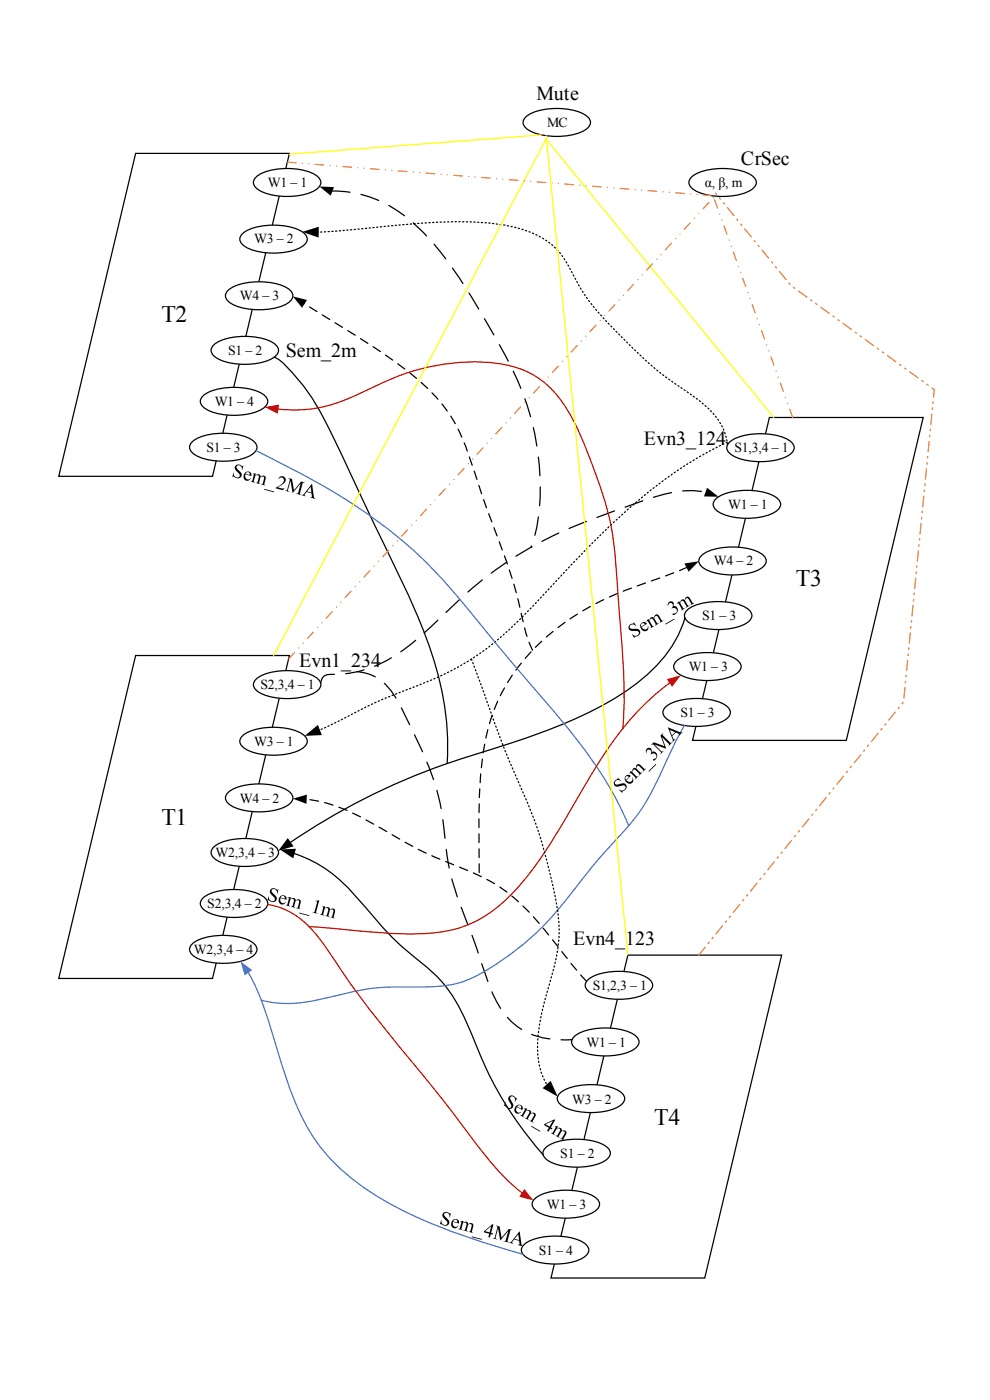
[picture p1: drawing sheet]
<svg xmlns="http://www.w3.org/2000/svg" width="210mm" height="297mm" viewBox="0 0 210 297" stroke-linecap="round" stroke-linejoin="round" font-family="sans-serif">
<path d="M28.7 32.5h32.6l-16.3 68.5h-32.5z" fill="none" stroke="#000" stroke-width=".26"/>
<path d="M54.1 37.8a9.5 9.5 0 0 1 6.8-2.1 9.5 9.5 0 0 1 6.7 2.1 1.49 1.49 0 0 1-.4 2.3 13.5 13.5 0 0 1-10.6 1 3.4 3.4 0 0 1-2.9-2.4z" fill-rule="evenodd" fill="#fff"/>
<path d="M54.1 37.8a9.5 9.5 0 0 1 6.8-2.1 9.5 9.5 0 0 1 6.7 2.1 1.49 1.49 0 0 1-.4 2.3 13.5 13.5 0 0 1-10.6 1 3.4 3.4 0 0 1-2.9-2.4z" fill="none" stroke="#000" stroke-width=".26"/>
<path d="M51.2 49.8a9.5 9.5 0 0 1 6.8-2.1 9.5 9.5 0 0 1 6.8 2.1 1.49 1.49 0 0 1-.5 2.3 13.5 13.5 0 0 1-10.5 1 3.4 3.4 0 0 1-3-2.4z" fill-rule="evenodd" fill="#fff"/>
<path d="M51.2 49.8a9.5 9.5 0 0 1 6.8-2.1 9.5 9.5 0 0 1 6.8 2.1 1.49 1.49 0 0 1-.5 2.3 13.5 13.5 0 0 1-10.5 1 3.4 3.4 0 0 1-3-2.4z" fill="none" stroke="#000" stroke-width=".26"/>
<path d="M48.1 61.8a9.5 9.5 0 0 1 6.8-2 9.5 9.5 0 0 1 6.8 2 1.49 1.49 0 0 1-.4 2.3 13.5 13.5 0 0 1-10.6 1 3.4 3.4 0 0 1-2.9-2.4z" fill-rule="evenodd" fill="#fff"/>
<path d="M48.1 61.8a9.5 9.5 0 0 1 6.8-2 9.5 9.5 0 0 1 6.8 2 1.49 1.49 0 0 1-.4 2.3 13.5 13.5 0 0 1-10.6 1 3.4 3.4 0 0 1-2.9-2.4z" fill="none" stroke="#000" stroke-width=".26"/>
<path d="M45.1 73.4a9.5 9.5 0 0 1 6.8-2.1 9.5 9.5 0 0 1 6.8 2.1 1.49 1.49 0 0 1-.5 2.3 13.5 13.5 0 0 1-10.5 1 3.4 3.4 0 0 1-3-2.4z" fill-rule="evenodd" fill="#fff"/>
<path d="M45.1 73.4a9.5 9.5 0 0 1 6.8-2.1 9.5 9.5 0 0 1 6.8 2.1 1.49 1.49 0 0 1-.5 2.3 13.5 13.5 0 0 1-10.5 1 3.4 3.4 0 0 1-3-2.4z" fill="none" stroke="#000" stroke-width=".26"/>
<path d="M42.8 84.2a9.5 9.5 0 0 1 6.8-2.1 9.5 9.5 0 0 1 6.8 2.1 1.49 1.49 0 0 1-.4 2.3 13.5 13.5 0 0 1-10.6 1 3.4 3.4 0 0 1-2.9-2.4z" fill-rule="evenodd" fill="#fff"/>
<path d="M42.8 84.2a9.5 9.5 0 0 1 6.8-2.1 9.5 9.5 0 0 1 6.8 2.1 1.49 1.49 0 0 1-.4 2.3 13.5 13.5 0 0 1-10.6 1 3.4 3.4 0 0 1-2.9-2.4z" fill="none" stroke="#000" stroke-width=".26"/>
<path d="M40.5 93.9a9.5 9.5 0 0 1 6.8-2 9.5 9.5 0 0 1 6.8 2 1.49 1.49 0 0 1-.4 2.3 13.5 13.5 0 0 1-10.6 1 3.4 3.4 0 0 1-2.9-2.4z" fill-rule="evenodd" fill="#fff"/>
<path d="M40.5 93.9a9.5 9.5 0 0 1 6.8-2 9.5 9.5 0 0 1 6.8 2 1.49 1.49 0 0 1-.4 2.3 13.5 13.5 0 0 1-10.6 1 3.4 3.4 0 0 1-2.9-2.4z" fill="none" stroke="#000" stroke-width=".26"/>
<path d="M163.1 88.5h32.6l-16.3 68.5h-32.6z" fill-rule="evenodd" fill="#fff"/>
<path d="M163.1 88.5h32.6l-16.3 68.5h-32.6z" fill="none" stroke="#000" stroke-width=".26"/>
<path d="M154.4 94a9.5 9.5 0 0 1 6.8-2 9.5 9.5 0 0 1 6.8 2 1.49 1.49 0 0 1-.5 2.3 13.5 13.5 0 0 1-10.5 1 3.4 3.4 0 0 1-3-2.4z" fill-rule="evenodd" fill="#fff"/>
<path d="M154.4 94a9.5 9.5 0 0 1 6.8-2 9.5 9.5 0 0 1 6.8 2 1.49 1.49 0 0 1-.5 2.3 13.5 13.5 0 0 1-10.5 1 3.4 3.4 0 0 1-3-2.4z" fill="none" stroke="#000" stroke-width=".26"/>
<path d="M151.5 106a9.5 9.5 0 0 1 6.8-2 9.5 9.5 0 0 1 6.8 2 1.49 1.49 0 0 1-.5 2.3 13.5 13.5 0 0 1-10.5 1 3.4 3.4 0 0 1-3-2.4z" fill-rule="evenodd" fill="#fff"/>
<path d="M151.5 106a9.5 9.5 0 0 1 6.8-2 9.5 9.5 0 0 1 6.8 2 1.49 1.49 0 0 1-.5 2.3 13.5 13.5 0 0 1-10.5 1 3.4 3.4 0 0 1-3-2.4z" fill="none" stroke="#000" stroke-width=".26"/>
<path d="M148.5 118a9.5 9.5 0 0 1 6.7-2 9.5 9.5 0 0 1 6.8 2 1.49 1.49 0 0 1-.4 2.3 13.5 13.5 0 0 1-10.6 1 3.4 3.4 0 0 1-2.9-2.3z" fill-rule="evenodd" fill="#fff"/>
<path d="M148.5 118a9.5 9.5 0 0 1 6.7-2 9.5 9.5 0 0 1 6.8 2 1.49 1.49 0 0 1-.4 2.3 13.5 13.5 0 0 1-10.6 1 3.4 3.4 0 0 1-2.9-2.3z" fill="none" stroke="#000" stroke-width=".26"/>
<path d="M145.4 129.6a9.5 9.5 0 0 1 6.8-2 9.5 9.5 0 0 1 6.8 2 1.49 1.49 0 0 1-.4 2.3 13.5 13.5 0 0 1-10.6 1 3.4 3.4 0 0 1-2.9-2.4z" fill-rule="evenodd" fill="#fff"/>
<path d="M145.4 129.6a9.5 9.5 0 0 1 6.8-2 9.5 9.5 0 0 1 6.8 2 1.49 1.49 0 0 1-.4 2.3 13.5 13.5 0 0 1-10.6 1 3.4 3.4 0 0 1-2.9-2.4z" fill="none" stroke="#000" stroke-width=".26"/>
<path d="M143.1 140.4a9.5 9.5 0 0 1 6.8-2 9.5 9.5 0 0 1 6.8 2 1.49 1.49 0 0 1-.4 2.3 13.5 13.5 0 0 1-10.6 1 3.4 3.4 0 0 1-2.9-2.4z" fill-rule="evenodd" fill="#fff"/>
<path d="M143.1 140.4a9.5 9.5 0 0 1 6.8-2 9.5 9.5 0 0 1 6.8 2 1.49 1.49 0 0 1-.4 2.3 13.5 13.5 0 0 1-10.6 1 3.4 3.4 0 0 1-2.9-2.4z" fill="none" stroke="#000" stroke-width=".26"/>
<path d="M140.9 150.1a9.5 9.5 0 0 1 6.7-2 9.5 9.5 0 0 1 6.8 2 1.49 1.49 0 0 1-.4 2.3 13.5 13.5 0 0 1-10.6 1.1 3.4 3.4 0 0 1-2.9-2.4z" fill-rule="evenodd" fill="#fff"/>
<path d="M140.9 150.1a9.5 9.5 0 0 1 6.7-2 9.5 9.5 0 0 1 6.8 2 1.49 1.49 0 0 1-.4 2.3 13.5 13.5 0 0 1-10.6 1.1 3.4 3.4 0 0 1-2.9-2.4z" fill="none" stroke="#000" stroke-width=".26"/>
<path d="M28.7 139h32.6l-16.3 68.5h-32.5z" fill-rule="evenodd" fill="#fff"/>
<path d="M28.7 139h32.6l-16.3 68.5h-32.5z" fill="none" stroke="#000" stroke-width=".26"/>
<path d="M54.1 144.2a9.5 9.5 0 0 1 6.8-2 9.5 9.5 0 0 1 6.7 2 1.49 1.49 0 0 1-.4 2.3 13.5 13.5 0 0 1-10.6 1.1 3.4 3.4 0 0 1-2.9-2.4z" fill-rule="evenodd" fill="#fff"/>
<path d="M54.1 144.2a9.5 9.5 0 0 1 6.8-2 9.5 9.5 0 0 1 6.7 2 1.49 1.49 0 0 1-.4 2.3 13.5 13.5 0 0 1-10.6 1.1 3.4 3.4 0 0 1-2.9-2.4z" fill="none" stroke="#000" stroke-width=".26"/>
<path d="M51.2 156.2a9.5 9.5 0 0 1 6.8-2 9.5 9.5 0 0 1 6.8 2 1.49 1.49 0 0 1-.5 2.3 13.5 13.5 0 0 1-10.5 1.1 3.4 3.4 0 0 1-3-2.4z" fill-rule="evenodd" fill="#fff"/>
<path d="M51.2 156.2a9.5 9.5 0 0 1 6.8-2 9.5 9.5 0 0 1 6.8 2 1.49 1.49 0 0 1-.5 2.3 13.5 13.5 0 0 1-10.5 1.1 3.4 3.4 0 0 1-3-2.4z" fill="none" stroke="#000" stroke-width=".26"/>
<path d="M48.1 168.3a9.5 9.5 0 0 1 6.8-2.1 9.5 9.5 0 0 1 6.8 2.1 1.49 1.49 0 0 1-.4 2.3 13.5 13.5 0 0 1-10.6 1 3.4 3.4 0 0 1-2.9-2.4z" fill-rule="evenodd" fill="#fff"/>
<path d="M48.1 168.3a9.5 9.5 0 0 1 6.8-2.1 9.5 9.5 0 0 1 6.8 2.1 1.49 1.49 0 0 1-.4 2.3 13.5 13.5 0 0 1-10.6 1 3.4 3.4 0 0 1-2.9-2.4z" fill="none" stroke="#000" stroke-width=".26"/>
<path d="M45.1 179.8a9.5 9.5 0 0 1 6.8-2 9.5 9.5 0 0 1 6.8 2 1.49 1.49 0 0 1-.5 2.3 13.5 13.5 0 0 1-10.5 1.1 3.4 3.4 0 0 1-3-2.4z" fill-rule="evenodd" fill="#fff"/>
<path d="M45.1 179.8a9.5 9.5 0 0 1 6.8-2 9.5 9.5 0 0 1 6.8 2 1.49 1.49 0 0 1-.5 2.3 13.5 13.5 0 0 1-10.5 1.1 3.4 3.4 0 0 1-3-2.4z" fill="none" stroke="#000" stroke-width=".26"/>
<path d="M42.8 190.6a9.5 9.5 0 0 1 6.8-2 9.5 9.5 0 0 1 6.8 2 1.49 1.49 0 0 1-.4 2.3 13.5 13.5 0 0 1-10.6 1.1 3.4 3.4 0 0 1-2.9-2.4z" fill-rule="evenodd" fill="#fff"/>
<path d="M42.8 190.6a9.5 9.5 0 0 1 6.8-2 9.5 9.5 0 0 1 6.8 2 1.49 1.49 0 0 1-.4 2.3 13.5 13.5 0 0 1-10.6 1.1 3.4 3.4 0 0 1-2.9-2.4z" fill="none" stroke="#000" stroke-width=".26"/>
<path d="M40.5 200.4a9.5 9.5 0 0 1 6.8-2.1 9.5 9.5 0 0 1 6.8 2.1 1.49 1.49 0 0 1-.4 2.3 13.5 13.5 0 0 1-10.6 1 3.4 3.4 0 0 1-2.9-2.4z" fill-rule="evenodd" fill="#fff"/>
<path d="M40.5 200.4a9.5 9.5 0 0 1 6.8-2.1 9.5 9.5 0 0 1 6.8 2.1 1.49 1.49 0 0 1-.4 2.3 13.5 13.5 0 0 1-10.6 1 3.4 3.4 0 0 1-2.9-2.4z" fill="none" stroke="#000" stroke-width=".26"/>
<path d="M133.1 202.5h32.6l-16.3 68.5h-32.6z" fill-rule="evenodd" fill="#fff"/>
<path d="M133.1 202.5h32.6l-16.3 68.5h-32.6z" fill="none" stroke="#000" stroke-width=".26"/>
<path d="M124.4 208a9.5 9.5 0 0 1 6.8-2 9.5 9.5 0 0 1 6.8 2 1.49 1.49 0 0 1-.5 2.3 13.5 13.5 0 0 1-10.5 1 3.4 3.4 0 0 1-3-2.4z" fill-rule="evenodd" fill="#fff"/>
<path d="M124.4 208a9.5 9.5 0 0 1 6.8-2 9.5 9.5 0 0 1 6.8 2 1.49 1.49 0 0 1-.5 2.3 13.5 13.5 0 0 1-10.5 1 3.4 3.4 0 0 1-3-2.4z" fill="none" stroke="#000" stroke-width=".26"/>
<path d="M121.5 220a9.5 9.5 0 0 1 6.8-2 9.5 9.5 0 0 1 6.8 2 1.49 1.49 0 0 1-.5 2.3 13.5 13.5 0 0 1-10.5 1 3.4 3.4 0 0 1-3-2.4z" fill-rule="evenodd" fill="#fff"/>
<path d="M121.5 220a9.5 9.5 0 0 1 6.8-2 9.5 9.5 0 0 1 6.8 2 1.49 1.49 0 0 1-.5 2.3 13.5 13.5 0 0 1-10.5 1 3.4 3.4 0 0 1-3-2.4z" fill="none" stroke="#000" stroke-width=".26"/>
<path d="M118.5 232a9.5 9.5 0 0 1 6.7-2 9.5 9.5 0 0 1 6.8 2 1.49 1.49 0 0 1-.4 2.3 13.5 13.5 0 0 1-10.6 1 3.4 3.4 0 0 1-2.9-2.3z" fill-rule="evenodd" fill="#fff"/>
<path d="M118.5 232a9.5 9.5 0 0 1 6.7-2 9.5 9.5 0 0 1 6.8 2 1.49 1.49 0 0 1-.4 2.3 13.5 13.5 0 0 1-10.6 1 3.4 3.4 0 0 1-2.9-2.3z" fill="none" stroke="#000" stroke-width=".26"/>
<path d="M115.4 243.6a9.5 9.5 0 0 1 6.8-2 9.5 9.5 0 0 1 6.8 2 1.49 1.49 0 0 1-.4 2.3 13.5 13.5 0 0 1-10.6 1 3.4 3.4 0 0 1-2.9-2.4z" fill-rule="evenodd" fill="#fff"/>
<path d="M115.4 243.6a9.5 9.5 0 0 1 6.8-2 9.5 9.5 0 0 1 6.8 2 1.49 1.49 0 0 1-.4 2.3 13.5 13.5 0 0 1-10.6 1 3.4 3.4 0 0 1-2.9-2.4z" fill="none" stroke="#000" stroke-width=".26"/>
<path d="M113.1 254.4a9.5 9.5 0 0 1 6.8-2 9.5 9.5 0 0 1 6.8 2 1.49 1.49 0 0 1-.4 2.3 13.5 13.5 0 0 1-10.6 1 3.4 3.4 0 0 1-2.9-2.4z" fill-rule="evenodd" fill="#fff"/>
<path d="M113.1 254.4a9.5 9.5 0 0 1 6.8-2 9.5 9.5 0 0 1 6.8 2 1.49 1.49 0 0 1-.4 2.3 13.5 13.5 0 0 1-10.6 1 3.4 3.4 0 0 1-2.9-2.4z" fill="none" stroke="#000" stroke-width=".26"/>
<path d="M110.9 264.1a9.5 9.5 0 0 1 6.7-2 9.5 9.5 0 0 1 6.8 2 1.49 1.49 0 0 1-.4 2.3 13.5 13.5 0 0 1-10.6 1.1 3.4 3.4 0 0 1-2.9-2.4z" fill-rule="evenodd" fill="#fff"/>
<path d="M110.9 264.1a9.5 9.5 0 0 1 6.7-2 9.5 9.5 0 0 1 6.8 2 1.49 1.49 0 0 1-.4 2.3 13.5 13.5 0 0 1-10.6 1.1 3.4 3.4 0 0 1-2.9-2.4z" fill="none" stroke="#000" stroke-width=".26"/>
<path d="M70.2 40.5a25.3 25.3 0 0 1 18.3 7.6 88.1 88.1 0 0 1 14.3 19.8l1.5 2.5a66.6 66.6 0 0 1 9.3 23.3 47.9 47.9 0 0 1-.6 21l-.5 1.3M68 144.9a1.97 1.97 0 0 1 2.5-1.9 25.6 25.6 0 0 0 16.6-6.4l5.4-4.8a86.7 86.7 0 0 1 21.9-16.8 175.2 175.2 0 0 1 25.6-10 19.2 19.2 0 0 1 9.8-.6M75.7 142.4a10 10 0 0 1 8 5.2l3 5.7a64.2 64.2 0 0 1 7.1 20.3l.2 1a59.1 59.1 0 0 0 5.1 21.3l1.9 5.1a73.8 73.8 0 0 0 4.4 11.7 14.4 14.4 0 0 0 13.5 7.8h2.3" fill="none" stroke="#000" stroke-width=".26" stroke-dasharray="4 2.4"/>
<path d="M64.1 49.2l3.5-1.1-.1 2.3zM67.7 39.5l3.1 .2-.7 1.8zM62.1 62.9l3 .7-1.1 1.7zM145 119.5l3.1-.5-2.2 2.2zM149.9 103.4l2.4 1.9h-3.1zM64.6 156l2.8-2.3 .8 2.2zM62.1 169.4l2.9-.9v2z" fill="#000"/>
<path d="M154.1 93.8a98.4 98.4 0 0 0-27.5 20.3l-11.8 12.5a70.2 70.2 0 0 1-16.9 14.4 102.7 102.7 0 0 1-15.1 6.6l-4.4 1.9-10.9 5.4M154.2 94.3a13.3 13.3 0 0 0-5.5-8.9l-2.2-1.7a80.4 80.4 0 0 1-16.4-13.9 42.5 42.5 0 0 1-9.5-13.3 15.1 15.1 0 0 0-10.5-8 60.2 60.2 0 0 0-19.3-1.3l-17.4 1.6-6.1 .4" fill="none" stroke="#000" stroke-width=".26" stroke-dasharray=".3 .5"/>
<path d="M112.9 137.9a42 42 0 0 1-2.9-9.9 205.7 205.7 0 0 0-7.5-21.9l-1.7-5.3a46.7 46.7 0 0 0-6.3-14.1 58.2 58.2 0 0 0-15.1-13l-15.1-9.4M145.7 120.2l-7.9 3.1a59.5 59.5 0 0 0-24.8 14.4 38.4 38.4 0 0 0-10.9 24.1 207.9 207.9 0 0 0-.5 23.9M124.3 208.1l-3.9-4.6a90.7 90.7 0 0 0-11.1-12.8 42.5 42.5 0 0 0-13.9-7.6 99.9 99.9 0 0 1-16.8-8.7 35.7 35.7 0 0 0-13.9-4.9" fill="none" stroke="#000" stroke-width=".26" stroke-dasharray="1.9 1.3"/>
<path d="M52.5 206.1a62.3 62.3 0 0 1 5.6 14.3 83.4 83.4 0 0 0 7.7 19.8 44 44 0 0 0 16.8 15 134.9 134.9 0 0 0 28.2 10.8" fill="none" stroke="#4672c4" stroke-width=".26"/>
<path d="M51 203.9l2.4 1.8-1.6 1.1z" fill="#4672c4"/>
<path d="M58.1 75.7a11.8 11.8 0 0 1 4.3 3.8 54.6 54.6 0 0 1 8.7 14.2l10 21.2a170.5 170.5 0 0 1 11.1 26 59.7 59.7 0 0 1 2.6 21M145.2 131a28.8 28.8 0 0 1-12 15.2 98 98 0 0 1-25.9 11.7 169 169 0 0 0-34.5 13.8l-5 2.9-6.4 4.1M62.2 180.9a29.8 29.8 0 0 1 13.9 9.9 75.3 75.3 0 0 0 11.8 12.2 31.4 31.4 0 0 1 11.6 15.2l.6 1.3a78.9 78.9 0 0 0 15 25.4" fill="none" stroke="#000" stroke-width=".26"/>
<path d="M61 177.7l1.2 1.8-3.2 .9zM59.4 180.1l3.3-.1-.6 2z" fill="#000"/>
<path d="M54.3 95.5a160.4 160.4 0 0 1 27.5 16.4 108.6 108.6 0 0 1 19.7 20.1l6.3 7.7 6.3 7.3a127.3 127.3 0 0 1 16.4 22.3l2.7 5.8M145.1 153.8l-3.3 6.3a58.6 58.6 0 0 1-7.9 14.2l-.7 .9a184.5 184.5 0 0 0-14.5 17.2 56.6 56.6 0 0 1-20.2 15.6 33.3 33.3 0 0 1-12.1 1.3 48.1 48.1 0 0 0-15.9 2 29.1 29.1 0 0 1-15.1 .8" fill="none" stroke="#4672c4" stroke-width=".26"/>
<path d="M56.7 191.8a16.5 16.5 0 0 1 10.7 6.8l.9 1.2a271.6 271.6 0 0 0 21.9 28.9l8.5 11a65.4 65.4 0 0 0 12.1 13.4" fill="none" stroke="#c00000" stroke-width=".26"/>
<path d="M111.1 252.1l1.9 2.5-3-.9z" fill="#c00000"/>
<path d="M142.1 144.7a64.7 64.7 0 0 0-17.3 20.4 231.1 231.1 0 0 1-12.1 19.5 33.1 33.1 0 0 1-13.7 11.6 35.6 35.6 0 0 1-15.2 1.8l-18.3-1.5" fill="none" stroke="#c00000" stroke-width=".26"/>
<path d="M141.3 144l3-.8-1.9 2.4z" fill="#c00000"/>
<path d="M58.8 86.7a29.6 29.6 0 0 0 17-3.1 60.9 60.9 0 0 1 16.8-6.1 34.8 34.8 0 0 1 18.4 1 21.4 21.4 0 0 1 10.6 10.8 104 104 0 0 1 8.1 23.4l.8 6.2 1.2 16.3a118.6 118.6 0 0 1 .3 19.3" fill="none" stroke="#c00000" stroke-width=".26"/>
<path d="M56.1 86.3l3.1-.5-.3 1.9z" fill="#c00000"/>
<path d="M99.9 139.8l.6 1.5a314.4 314.4 0 0 0 10.1 26.1 100.5 100.5 0 0 1 7.9 28.3 40.7 40.7 0 0 1-2.5 14.5 38.5 38.5 0 0 0-1.9 14.3 13.2 13.2 0 0 0 1.9 5.7" fill="none" stroke="#000" stroke-width=".26" stroke-dasharray=".3 .5"/>
<path d="M115 230.7l1.7-1.5 1.5 3.3z" fill="#000"/>
<g fill="#000">
<path d="M56 103.7l2.1 .5v.2l-2.1-.6zM59.2 101.2a.81 .81 0 0 1 1.2 .1 .81 .81 0 0 1-.2 1.2l-1.3 .8 1 .3 .4-.1-.3 .5-1.6-.5a3.5 3.5 0 0 0 1.8-1.7 .64 .64 0 0 0-.5-.6 .64 .64 0 0 0-.7 .4zM141.7 127.7a.63 .63 0 0 1 .9-.1 .63 .63 0 0 1 .1 .9 .9 .9 0 0 1 1 1 .9 .9 0 0 1-1.2 .8l.1-.1a.66 .66 0 0 0 .7-.5 .66 .66 0 0 0-.3-.8l-.7 .1a.61 .61 0 0 0 .3-.7 .61 .61 0 0 0-.7-.4l-.4 .6zM141 132.3l1.9-1.1 .1 .1-1.9 1.1zM143.9 127.5l.2 .3a.61 .61 0 0 1 .3-.6 .61 .61 0 0 1 .7 .1 .6 .6 0 0 1 .4-.7 .6 .6 0 0 1 .8 .3l.5 .9 .3 .1-.8 .4 .2-.3-.5-.9a.4 .4 0 0 0-.6-.2 .4 .4 0 0 0-.2 .5l.6 1h.4l-.9 .5 .2-.3-.5-.9a.42 .42 0 0 0-.5-.3 .42 .42 0 0 0-.3 .5l.6 1 .4 .1-.8 .5 .1-.3-.5-.9-.2-.3h-.3zM137.1 158.8a.62 .62 0 0 1 .8-.1 .62 .62 0 0 1 .2 .7 .9 .9 0 0 1 1.2 .8 .9 .9 0 0 1-.9 1v-.1a.66 .66 0 0 0 .6-.6 .66 .66 0 0 0-.5-.7l-.6 .2a.61 .61 0 0 0 0-.7 .61 .61 0 0 0-.7-.2l-.2 .6-.1-.5zM137.4 163.5l1.6-1.5 .1 .1-1.6 1.6zM63.4 193.5l2.2 .6-.1 .1-2.1-.5zM66.8 191l.9-.1-.7 2.6 .3 .3-1.1-.3 .5-.2 .5-1.9v-.2zM68.2 192.2h.7l-.1 .4a.61 .61 0 0 1 .7-.2 .61 .61 0 0 1 .4 .5 .6 .6 0 0 1 .8-.2 .6 .6 0 0 1 .3 .8l-.3 1 .2 .2-.9-.2 .4-.1 .2-1a.4 .4 0 0 0-.2-.5 .4 .4 0 0 0-.5 .2l-.3 1.1 .2 .3-.9-.3 .4-.1 .2-1a.42 .42 0 0 0-.1-.5 .42 .42 0 0 0-.6 .1l-.3 1.1 .2 .4-.9-.3 .3-.1 .3-.9 .1-.5zM112.6 238.7l1.9 1.1-.1 .2-1.9-1.1zM117.6 238.7l.7 .2-.2 .3a.61 .61 0 0 1 .7 0 .61 .61 0 0 1 .2 .6 .6 .6 0 0 1 .9 0 .6 .6 0 0 1 0 .8l-.5 1 .1 .3-.8-.5 .4-.1 .5-.8a.4 .4 0 0 0-.1-.6 .4 .4 0 0 0-.5 .1l-.6 1 .2 .3-.9-.5h.4l.5-.9a.42 .42 0 0 0 0-.6 .42 .42 0 0 0-.6 0l-.6 1 .2 .4-.9-.5h.4l.5-.8 .2-.4z"/>
<path d="M100 262.2l2.1 .5v.2l-2.1-.6z"/>
<path d="M50 98.7a1.31 1.31 0 0 1 1.4 .1l.2-.1-.3 1a.78 .78 0 0 0-.3-.8 .78 .78 0 0 0-.8-.1l-.1 .3 .3 .4a1.29 1.29 0 0 1 .7 1.6 1.35 1.35 0 0 1-1.7 0h-.2l.3-.9a.78 .78 0 0 0 .4 .9 .78 .78 0 0 0 .9-.2l-.3-.6a1.07 1.07 0 0 1-.5-1.6zM51.9 100.3a.77 .77 0 0 1 1-.3 .77 .77 0 0 1 .4 .9l-1.3-.3a.66 .66 0 0 0 .2 .9 .66 .66 0 0 0 .9-.1 .78 .78 0 0 1-1.1 .5 .78 .78 0 0 1-.3-1.1zM52.1 100.3l-.1 .2 .9 .2a.43 .43 0 0 0-.2-.5 .43 .43 0 0 0-.6 .1zM53.5 100.5l.7-.1-.1 .4a.61 .61 0 0 1 .7-.2 .61 .61 0 0 1 .4 .5 .6 .6 0 0 1 .8-.2 .6 .6 0 0 1 .3 .8l-.3 1 .2 .3-.9-.3 .4-.1 .2-1a.4 .4 0 0 0-.2-.5 .4 .4 0 0 0-.5 .2l-.3 1.1 .2 .3-.9-.3 .4-.1 .2-1a.42 .42 0 0 0-.2-.5 .42 .42 0 0 0-.5 .1l-.3 1.1 .2 .4-.9-.3 .3-.1 .3-.9 .1-.5z"/>
<path d="M61.1 101.4l.8 .2 .4 2.3 1.5-1.8 .8 .2-.4 .2-.6 1.9v.4l.3 .2-1.2-.3 .5-.2 .5-2-1.6 2-.5-2.6-.6 2.1 .3 .3-.9-.2 .4-.2 .6-2v-.3zM66.1 102.6l.4 2.8 .3 .4-1.1-.3 .4-.2-.1-.7-1-.3-.5 .6 .3 .3-.9-.2 .5-.2zM65.8 103.2l-.7 1 .9 .2z"/>
<path d="M133.4 132.5l.9-.3 .1-.3 .4 .9a.79 .79 0 0 0-.7-.4 .79 .79 0 0 0-.7 .6l.2 .2 .5 .1a1.29 1.29 0 0 1 1.6 .6 1.35 1.35 0 0 1-1.3 1.2v.2l-.5-.8a.78 .78 0 0 0 .9 .3 .78 .78 0 0 0 .6-.8 1.87 1.87 0 0 0-1.6-.2 .72 .72 0 0 1-.6-.5 .72 .72 0 0 1 .2-.8zM135.9 132.1l.6-.2 .3 .1 .3 .3-1.1 .7a.66 .66 0 0 0 .7 .5 .66 .66 0 0 0 .6-.8 .78 .78 0 0 1-.4 1.2 .78 .78 0 0 1-1-.6l-.2-.5zM135.9 132.3v.5l.8-.4-.4-.3zM137.3 131.3l.3 .3a.61 .61 0 0 1 .3-.6 .61 .61 0 0 1 .7 0 .6 .6 0 0 1 .4-.7 .6 .6 0 0 1 .7 .4l.6 .9h.3l-.8 .5 .2-.3-.5-.9a.4 .4 0 0 0-.6-.2 .4 .4 0 0 0-.2 .5l.6 1h.3l-.8 .5 .2-.4-.5-.9a.42 .42 0 0 0-.5-.2 .42 .42 0 0 0-.3 .5l.6 1.1h.4l-.9 .4 .1-.3-.5-1-.2-.2-.2 .1z"/>
<path d="M140 156l.5-.6v.5l1.4 1.4 .3 .2 .3-.1-.8 .8v-.5l-1.4-1.4 .9 2.4-2.5-.8 1.5 1.4 .5-.1-.7 .7 .1-.3-.2-.3-1.4-1.4-.5 .1 .5-.6 2.3 .8zM141.6 154.2l2.6 1.1 .5-.1-.8 .8v-.4l-.7-.3-.7 .8 .3 .7 .4-.1-.6 .6v-.5zM142 154.8l.4 1.1 .7-.6z"/>
<path d="M130.9 165l.7 .6a.79 .79 0 0 0-.8-.1 .79 .79 0 0 0-.5 .6l.3 .3 .5-.1a1.29 1.29 0 0 1 1.6 .2 1.35 1.35 0 0 1-.9 1.5l.1 .1-.7-.6a.78 .78 0 0 0 .9 .1 .78 .78 0 0 0 .4-.9l-.8-.1a1.07 1.07 0 0 1-1.6-.3 1.31 1.31 0 0 1 .8-1.2zM132.6 164.5l.6-.2 .5 .2-.9 1a.66 .66 0 0 0 .8 .3 .66 .66 0 0 0 .4-.9 .79 .79 0 0 1-.1 1.2 .79 .79 0 0 1-1.2-.2l-.3-.8zM132.7 164.7l-.2 .3 .2 .4 .6-.6-.3-.2zM135 162.2l.5-.1 1.1 .9h.3l-.7 .7 .1-.4-.7-.7a.4 .4 0 0 0-.6-.1 .4 .4 0 0 0 0 .6l.8 .8 .3-.1-.7 .7 .1-.4-.7-.7a.42 .42 0 0 0-.6-.1 .42 .42 0 0 0-.1 .5l.9 .9 .3-.1-.7 .7v-.4l-.8-.8-.2-.2-.2 .2 .3-.7 .3 .3a.61 .61 0 0 1 .1-.7 .61 .61 0 0 1 .7-.1z"/>
<path d="M57.4 188.5a1.31 1.31 0 0 1 1.5 .2l.1-.1-.2 .9a.78 .78 0 0 0-.3-.8 .78 .78 0 0 0-.9 0v.4l.2 .3a1.29 1.29 0 0 1 .8 1.5 1.35 1.35 0 0 1-1.8 0l-.1 .1 .2-.9a.78 .78 0 0 0 .4 .8 .78 .78 0 0 0 .9-.1l-.3-.7a1.07 1.07 0 0 1-.5-1.6zM59.3 190.1a.77 .77 0 0 1 1-.2 .77 .77 0 0 1 .4 .9l-1.3-.3a.66 .66 0 0 0 .2 .9 .66 .66 0 0 0 .9-.2 .79 .79 0 0 1-1 .6 .79 .79 0 0 1-.4-1.2zM59.6 190.1l-.1 .2 .8 .3a.43 .43 0 0 0-.2-.6 .43 .43 0 0 0-.5 .1zM61 190.3l.7-.1-.1 .4a.61 .61 0 0 1 .6-.2 .61 .61 0 0 1 .5 .5 .6 .6 0 0 1 .8-.2 .6 .6 0 0 1 .2 .8l-.2 1.1 .2 .2-.9-.2 .3-.2 .3-1a.41 .41 0 0 0-.3-.5 .41 .41 0 0 0-.5 .2l-.3 1.2 .3 .2-1-.2 .4-.2 .3-1a.42 .42 0 0 0-.2-.5 .42 .42 0 0 0-.6 .1l-.3 1.2 .3 .3-.9-.2 .3-.2 .3-1.1v-.3z"/>
<path d="M107.9 232.5a1.2 1.2 0 0 1 1.5 .4l.2-.1-.5 .9a.78 .78 0 0 0 0-.9 .78 .78 0 0 0-.8-.3l-.2 .4 .2 .4a1.29 1.29 0 0 1 .3 1.6 1.35 1.35 0 0 1-1.7-.4h-.2l.5-.8a.78 .78 0 0 0 .2 .9 .78 .78 0 0 0 .9 .1l-.1-.7a1.26 1.26 0 0 1-.3-1.5zM109.3 234.6a.79 .79 0 0 1 1.1-.3 .79 .79 0 0 1 .3 1.1l-1.1-.7a.66 .66 0 0 0-.1 1 .66 .66 0 0 0 .9 0 .78 .78 0 0 1-1.2 .3 .78 .78 0 0 1 0-1.2zM109.8 234.5l-.2 .1 .8 .5a.43 .43 0 0 0-.1-.6 .43 .43 0 0 0-.5 0zM111.1 235l.6 .1-.2 .4a.61 .61 0 0 1 .7-.1 .61 .61 0 0 1 .3 .6 .6 .6 0 0 1 .9 .1 .6 .6 0 0 1 0 .8l-.5 .9 .1 .3-.8-.5h.4l.5-.9a.4 .4 0 0 0-.1-.6 .4 .4 0 0 0-.6 .1l-.5 1 .1 .3-.8-.4 .4-.1 .5-.9a.42 .42 0 0 0 0-.5 .42 .42 0 0 0-.6-.1l-.6 1.2 .1 .3-.8-.5 .4-.1 .6-1v-.2z"/>
<path d="M115.4 238.3l2.1-.9 .2 .1-.9 1.6 .3 .1-.2 .3-.3-.2-.4 .7-.3-.2 .4-.7-1-.5zM115.6 238.4l.9 .5 .7-1.2z"/>
<path d="M94 257.2a1.3 1.3 0 0 1 1.4 .1l.2-.1-.3 1a.79 .79 0 0 0-.3-.8 .79 .79 0 0 0-.8-.1v.4l.2 .3a1.29 1.29 0 0 1 .7 1.6 1.35 1.35 0 0 1-1.7 0h-.2l.3-.9a.78 .78 0 0 0 .4 .9 .78 .78 0 0 0 .9-.2l-.3-.6a1.07 1.07 0 0 1-.5-1.6zM95.9 258.8a.77 .77 0 0 1 1-.3 .77 .77 0 0 1 .4 .9l-1.3-.3a.66 .66 0 0 0 .2 .9 .66 .66 0 0 0 .9-.1 .78 .78 0 0 1-1.1 .5 .78 .78 0 0 1-.3-1.1zM96.1 258.8l-.1 .2 .9 .2a.43 .43 0 0 0-.2-.5 .43 .43 0 0 0-.6 .1zM97.5 259l.7-.1-.1 .4a.61 .61 0 0 1 .7-.2 .61 .61 0 0 1 .4 .5 .6 .6 0 0 1 .8-.2 .6 .6 0 0 1 .3 .8l-.3 1 .2 .3-.9-.3 .4-.1 .2-1a.4 .4 0 0 0-.2-.5 .4 .4 0 0 0-.5 .2l-.3 1.1 .2 .3-.9-.3 .4-.1 .2-1a.42 .42 0 0 0-.2-.5 .42 .42 0 0 0-.5 .1l-.3 1.2 .2 .3-.9-.3 .4-.2 .3-1.1v-.2z"/>
<path d="M102.6 261l1.7-1.4 .3 .1-.5 1.7 .4 .1-.1 .3-.4-.1-.2 .7-.3-.1 .2-.7-1.2-.3zM102.8 261.1l1 .2 .3-1.3z"/>
<path d="M105.1 259.9l.8 .2 .4 2.3 1.5-1.8 .8 .2-.4 .2-.6 1.9v.4l.3 .2-1.2-.3 .5-.2 .5-2-1.7 2-.4-2.6-.6 2.1 .3 .3-.9-.2 .4-.2 .6-2v-.3zM110.1 261.1l.4 2.8 .3 .4-1.1-.3 .4-.2-.1-.7-1-.3-.5 .6 .3 .3-.9-.2 .5-.3zM109.8 261.7l-.7 1 .9 .2z"/>
</g>
<path d="M111.2 25a9.5 9.5 0 0 1 6.8-2 9.5 9.5 0 0 1 6.8 2 1.49 1.49 0 0 1-.4 2.3 13.5 13.5 0 0 1-10.6 1.1 3.4 3.4 0 0 1-2.9-2.4z" fill-rule="evenodd" fill="#fff"/>
<path d="M111.2 25a9.5 9.5 0 0 1 6.8-2 9.5 9.5 0 0 1 6.8 2 1.49 1.49 0 0 1-.4 2.3 13.5 13.5 0 0 1-10.6 1.1 3.4 3.4 0 0 1-2.9-2.4z" fill="none" stroke="#000" stroke-width=".26"/>
<path d="M146.4 37.8a9.5 9.5 0 0 1 6.7-2.1 9.5 9.5 0 0 1 6.8 2.1 1.49 1.49 0 0 1-.4 2.3 13.5 13.5 0 0 1-10.6 1 3.4 3.4 0 0 1-2.9-2.4z" fill-rule="evenodd" fill="#fff"/>
<path d="M146.4 37.8a9.5 9.5 0 0 1 6.7-2.1 9.5 9.5 0 0 1 6.8 2.1 1.49 1.49 0 0 1-.4 2.3 13.5 13.5 0 0 1-10.6 1 3.4 3.4 0 0 1-2.9-2.4z" fill="none" stroke="#000" stroke-width=".26"/>
<path d="M114.8 28.6l-53.5 4.1M115.7 28.8l17.4 173.7M115.8 29.4l-57.8 109.6M115.8 29.6l48.2 58.9" fill="none" stroke="#ff0" stroke-width=".26"/>
<path d="M60.9 34.4l89.8 7.1M168 88.5l-16.8-47M61.2 139.7l90.1-97.9" fill="none" stroke="#ed7d31" stroke-width=".26" stroke-dasharray="1.9 1.3 0 1.3 0 1.3"/>
<path d="M148.1 202.5l43.4-53.7 6.5-66.2-30.4-22.1-15.9-19.5" fill="none" stroke="#ed7d31" stroke-width=".26" stroke-dasharray="2.1 1.1 .3 1.1 .3 1.1"/>
<g font-size="5">
<text x="34.2" y="68.3">T2</text>
<text x="168.7" y="124.4">T3</text>
<text x="34.2" y="174.9">T1</text>
<text x="138.6" y="238.5">T4</text>
</g>
<g font-size="4.2">
<text x="113.7" y="21.3">Mute</text>
<text x="157" y="35">CrSec</text>
<text x="60.6" y="75.6">Sem_2m</text>
<text x="136.5" y="94.4">Evn3_124</text>
<text x="63.4" y="141.4">Evn1_234</text>
<text x="121.5" y="200.4">Evn4_123</text>
</g>
<g font-size="2.9">
<text x="115.9" y="26.8">MC</text>
<text x="56.8" y="39.6">W1 – 1</text>
<text x="149.4" y="39.6">α, β, m</text>
<text x="53.9" y="51.6">W3 – 2</text>
<text x="50.8" y="63.6">W4 – 3</text>
<text x="48.3" y="75.2">S1 – 2</text>
<text x="45.5" y="86">W1 – 4</text>
<text x="43.8" y="95.8">S1 – 3</text>
<text x="155.6" y="95.9">S1,3,4 – 1</text>
<text x="154.3" y="107.9">W1 – 1</text>
<text x="151.3" y="119.9">W4 – 2</text>
<text x="148.8" y="131.5">S1 – 3</text>
<text x="146" y="142.3">W1 – 3</text>
<text x="55.2" y="146.1">S2,3,4 – 1</text>
<text x="144.2" y="152.1">S1 – 3</text>
<text x="53.9" y="158.2">W3 – 1</text>
<text x="50.8" y="170.2">W4 – 2</text>
<text x="45.7" y="181.8">W2,3,4 – 3</text>
<text x="43.9" y="192.6">S2,3,4 – 2</text>
<text x="41.1" y="202.3">W2,3,4 – 4</text>
<text x="125.6" y="210">S1,2,3 – 1</text>
<text x="124.3" y="222">W1 – 1</text>
<text x="121.2" y="234">W3 – 2</text>
<text x="118.7" y="245.6">S1 – 2</text>
<text x="115.9" y="256.4">W1 – 3</text>
<text x="114.2" y="266.2">S1 – 4</text>
</g>
</svg>
